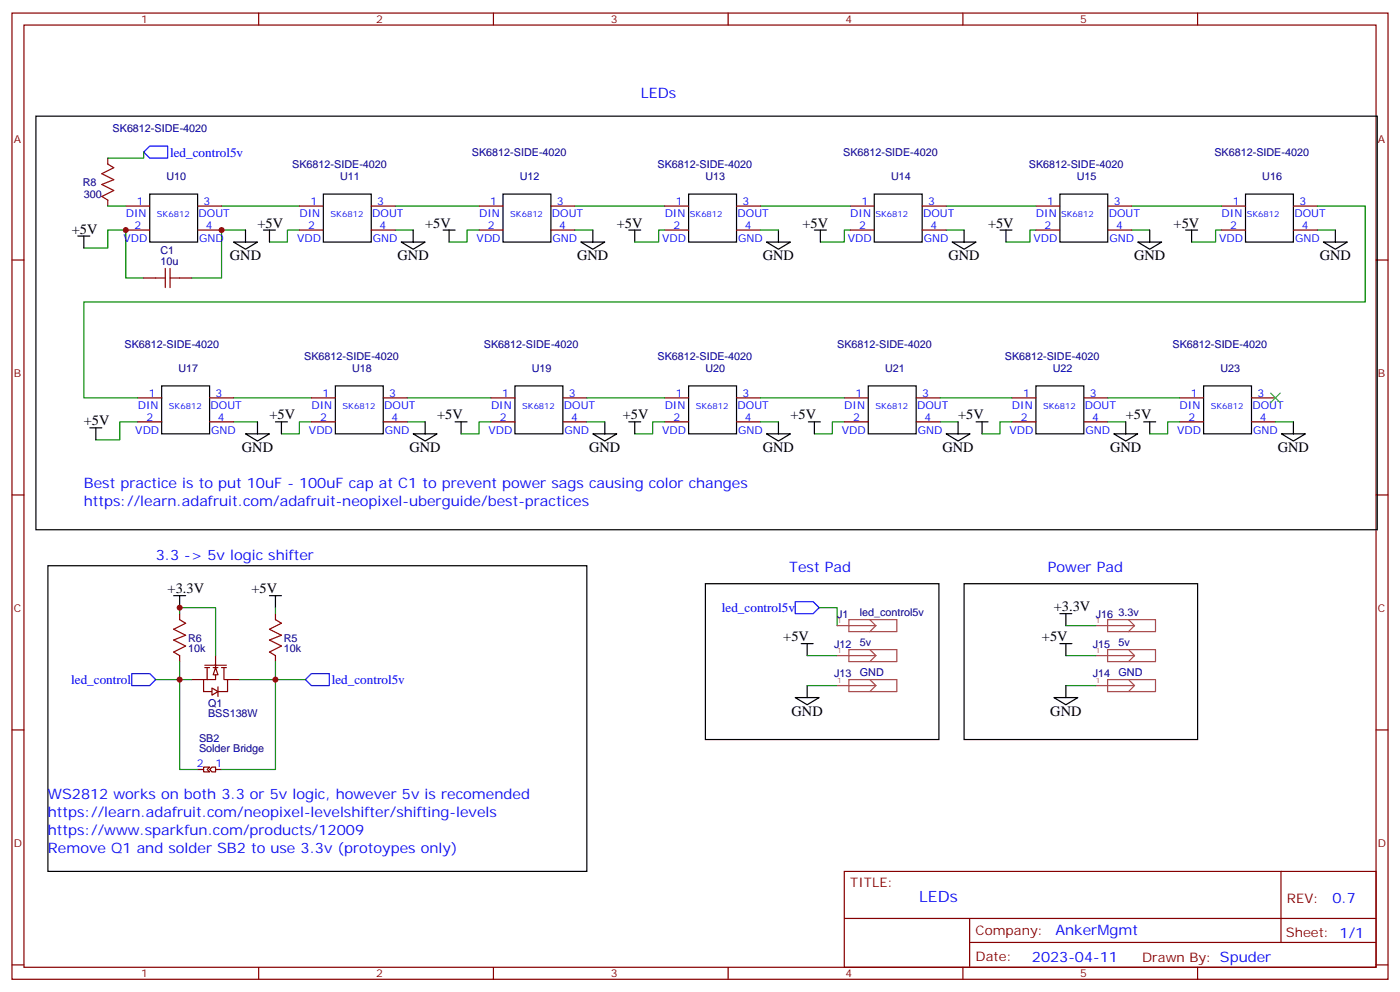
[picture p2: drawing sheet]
<svg xmlns="http://www.w3.org/2000/svg" width="412mm" height="292mm" viewBox="0 0 412 292" stroke-linecap="round" stroke-linejoin="round" font-family="sans-serif">
<g fill="none" stroke="#870000" stroke-width=".35">
<path d="M3.5 3.8h405.4v284.4h-405.4zM7.1 7.4h398.2v277.3h-398.2zM76.2 3.8v3.6M145.3 3.8v3.6M214.5 3.8v3.6M283.6 3.8v3.6M352.8 3.8v3.6M3.5 76.5h3.6M37 60.6h7.1M37 67.7h7.1M58.2 60.6h7.1M58.2 67.7h7.1"/>
<path d="M88.2 60.6h7M88.2 67.7h7M109.4 60.6h7M109.4 67.7h7M141.1 60.6h7.1M141.1 67.7h7.1M162.3 60.6h7M162.3 67.7h7M195.8 60.6h7M195.8 67.7h7M217 60.6h7M217 67.7h7"/>
<path d="M250.5 60.6h7M250.5 67.7h7M271.6 60.6h7.1M271.6 67.7h7.1M305.2 60.6h7M305.2 67.7h7M326.3 60.6h7.1M326.3 67.7h7.1M359.8 60.6h7.1M359.8 67.7h7.1M381 60.6h7.1M381 67.7h7.1"/>
<path d="M405.3 76.5h3.6M42.3 81.8h3.6M52.9 81.8h3.5M40.6 117.1h7M61.7 117.1h7.1M91.7 117.1h7.1M112.9 117.1h7M144.6 117.1h7.1M165.8 117.1h7.1M195.8 117.1h7M217 117.1h7M248.7 117.1h7.1"/>
<path d="M269.9 117.1h7M40.6 124.1h7M61.7 124.1h7.1M91.7 124.1h7.1M112.9 124.1h7M144.6 124.1h7.1M165.8 124.1h7.1M195.8 124.1h7M217 124.1h7M248.7 124.1h7.1M269.9 124.1h7M3.5 145.7h3.6"/>
<path d="M405.3 145.7h3.6M56.4 200h3.6M60.3 196.5h1.4M60.3 195.8h6.4M61 196.5v3.5M62.8 196.5h1.4M63.5 192.9v7.1h-3.5v3.5h2.4M65.3 196.5h1.4M66 196.5v3.5h1v3.5h-2.8M67 200h3.6M3.5 214.8h3.6M64.2 202.1v2.8"/>
<path d="M405.3 214.8h3.6M248.7 256.4h156.6v28.3h-156.6zM377.3 256.5v20.8M248.7 270.3h156.5M285.6 277.3h119.6M285.6 270.3v14.1M3.5 284h3.6M76.2 284.7v3.5M145.3 284.7v3.5M214.5 284.7v3.5M283.6 284.7v3.5M352.8 284.7v3.5"/>
<path d="M405.3 284h3.6"/>
</g>
<g fill="none" stroke="#008700" stroke-width=".35">
<path d="M24.7 73h7v-5.3h5.3v14.1h5.3M65.3 60.6h22.9M72.3 67.7h-7v14.1h-8.9M88.2 67.7h-3.5v3.5h-5.3M116.4 67.7h5.3M116.4 60.6h24.7M141.1 67.7h-3.5v3.5h-5.3M169.3 67.7h5.3M169.3 60.6h26.5M195.8 67.7h-1.8v3.5h-7M224 67.7h5.3M224 60.6h26.5"/>
<path d="M250.5 67.7h-1.8v3.5h-7M278.7 67.7h5.3M278.7 60.6h26.5M305.2 67.7h-1.8v3.5h-7.1M333.4 67.7h5.3M333.4 60.6h26.4M359.8 67.7h-1.7v3.5h-7.1M388.1 60.6h14.1v28.3h-377.5v28.2h15.9M388.1 67.7h5.2M68.8 117.1h22.9M119.9 117.1h24.7M172.9 117.1h22.9"/>
<path d="M40.6 124.1h-5.3v5.3h-7.1M68.8 124.1h7M91.7 124.1h-3.5v3.6h-5.3M119.9 124.1h5.3M144.6 124.1h-3.5v3.6h-5.3M172.9 124.1h5.3M195.8 124.1h-3.5v3.6h-5.3M224 124.1h5.3M248.7 124.1h-3.5v3.6h-5.3M276.9 124.1h5.3"/>
</g>
<g fill="none" stroke="#000" stroke-width=".35">
<path d="M44.1 57.1h14.1v14.1h-14.1zM95.2 57.1h14.2v14.1h-14.2zM148.2 57.1h14.1v14.1h-14.1zM202.8 57.1h14.2v14.1h-14.2zM257.5 57.1h14.1v14.1h-14.1zM312.2 57.1h14.1v14.1h-14.1zM366.9 57.1h14.1v14.1h-14.1zM22.9 69.5h3.6M24.7 69.5v3.5M68.8 71.2h7l-3.5 2.1zM72.3 67.7v3.5M77.6 67.7h3.5"/>
<path d="M79.4 67.7v3.5M118.2 71.2h7l-3.5 2.1zM121.7 67.7v3.5M130.5 67.7h3.6M132.3 67.7v3.5M171.1 71.2h7.1l-3.6 2.1zM174.6 67.7v3.5M185.2 67.7h3.5M187 67.7v3.5M225.8 71.2h7l-3.5 2.1zM229.3 67.7v3.5M239.9 67.7h3.5"/>
<path d="M241.7 67.7v3.5M280.5 71.2h7l-3.5 2.1zM284 67.7v3.5M294.6 67.7h3.5M296.3 67.7v3.5M335.1 71.2h7.1l-3.5 2.1zM338.7 67.7v3.5M349.2 67.7h3.6M351 67.7v3.5M389.8 71.2h7.1l-3.6 2.1zM393.3 67.7v3.5M47.6 113.6h14.1v14.1h-14.1z"/>
<path d="M98.8 113.6h14.1v14.1h-14.1zM151.7 113.6h14.1v14.1h-14.1zM202.8 113.6h14.2v14.1h-14.2zM255.8 113.6h14.1v14.1h-14.1zM26.5 125.9h3.5M28.2 125.9v3.5M72.3 127.7h7.1l-3.6 2.1zM75.8 124.1v3.6M81.1 124.1h3.6M82.9 124.1v3.6M121.7 127.7h7.1l-3.6 2.1zM125.2 124.1v3.6"/>
<path d="M134.1 124.1h3.5M135.8 124.1v3.6M174.6 127.7h7.1l-3.5 2.1zM178.2 124.1v3.6M185.2 124.1h3.5M187 124.1v3.6M225.8 127.7h7l-3.5 2.1zM229.3 124.1v3.6M238.1 124.1h3.6M239.9 124.1v3.6M278.7 127.7h7.1l-3.6 2.1zM282.2 124.1v3.6"/>
</g>
<path d="M48.7 79v5.6M50.1 79v5.6M45.9 81.8h2.8M50.1 81.8h2.8" fill="none" stroke="#a10000" stroke-width=".35"/>
<path d="M38.8 198.2h5.3l1.8 1.8-1.8 1.8h-5.3zM90 200l1.7-1.8h5.3v3.6h-5.3z" fill="none" stroke="#00f" stroke-width=".35"/>
<g fill="#fff" stroke="#870000" stroke-width=".35">
<path d="M62.4 202.5l1.8 1-1.8 1.1z"/>
<path d="M63.5 196.5l.7 2.1h-1.4z"/>
</g>
<path d="M31.7 48.3l1.8 1.1-3.5 1.7 3.5 1.8-3.5 1.4 3.5 1.8-3.5 1.7 1.7 1.1M52.9 182.4l1.8 1-3.5 1.8 3.5 1.7-3.5 1.4 3.5 1.8-3.5 1.8 1.7 1M81.1 182.4l1.8 1-3.5 1.8 3.5 1.7-3.5 1.4 3.5 1.8-3.5 1.8 1.7 1" fill="none" stroke="#a10000" stroke-width=".35"/>
<g fill="none" stroke="#870000" stroke-width=".35">
<path d="M31.7 46.5v1.8M31.7 58.9v1.7M298.1 117.1h7.1M319.3 117.1h7M347.5 117.1h7M368.7 117.1h7M298.1 124.1h7.1M319.3 124.1h7M347.5 124.1h7M368.7 124.1h7M52.9 180.6v1.8M52.9 192.9v1.8"/>
<path d="M81.1 180.6v1.8M81.1 192.9v1.8M58.2 226.4h1.8M60 225.7h1.7l-.7 .7 .7 .8h-1.7zM61.7 226.4l.7-.7h1.1v1.5h-1.1zM63.5 226.4h1.8"/>
</g>
<g fill="none" stroke="#008700" stroke-width=".35">
<path d="M42.3 44.8v1.7h-10.6M31.7 60.6h5.3M224 117.1h24.7M276.9 117.1h21.2M326.3 117.1h21.2M298.1 124.1h-3.5v3.6h-5.3M326.3 124.1h5.3M347.5 124.1h-3.5v3.6h-5.3M375.7 124.1h5.3M81.1 178.8v1.8M241.3 178.8h5.3v5.3M45.9 200h7v26.4h5.3"/>
<path d="M52.9 180.6v-1.8h10.6v14.1M52.9 194.7v5.3h3.5M70.6 200h10.5v26.4h-15.8M81.1 194.7v5.3h8.9M237.8 192.9h8.8M314 192.9h8.8M314 184.1h8.8M237.8 201.8h8.8M314 201.8h8.8"/>
</g>
<g fill="none" stroke="#000" stroke-width=".35">
<path d="M10.6 34.2h395.1v121.7h-395.1zM305.2 113.6h14.1v14.1h-14.1zM354.5 113.6h14.2v14.1h-14.2zM287.5 124.1h3.5M289.3 124.1v3.6M328.1 127.7h7l-3.5 2.1zM331.6 124.1v3.6M336.9 124.1h3.5M338.7 124.1v3.6M377.5 127.7h7l-3.5 2.1zM381 124.1v3.6M14.1 166.5h158.8v89.9h-158.8z"/>
<path d="M51.2 175.3h3.5M52.9 175.3v3.5M79.4 175.3h3.5M81.1 175.3v3.5M207.8 171.8h68.8v45.8h-68.8zM284 171.8h68.8v45.8h-68.8zM236 189.4h3.5M237.8 189.4v3.5M312.2 189.4h3.5M312.2 180.6h3.5M314 180.6v3.5M314 189.4v3.5"/>
<path d="M234.2 205.3h7.1l-3.5 2.1zM237.8 201.8v3.5M310.4 205.3h7.1l-3.5 2.1zM314 201.8v3.5"/>
</g>
<path d="M42.3 44.8l1.8-1.8h5.3v3.5h-5.3zM234.2 177.1h5.3l1.8 1.7-1.8 1.8h-5.3z" fill="none" stroke="#00f" stroke-width=".35"/>
<path d="M374.3 115.7l2.8 2.8M377.1 115.7l-2.8 2.8" fill="none" stroke="#3c3" stroke-width=".35"/>
<g fill="none" stroke="#a64a4a" stroke-width=".35">
<path d="M246.6 184.1h11.4M246.6 192.9h11.4M250.1 182.4h14.1v3.5h-14.1zM250.1 191.2h14.1v3.5h-14.1zM250.1 200h14.1v3.5h-14.1zM256.2 182.4l1.8 1.7M256.2 191.2l1.8 1.7M256.2 200l1.8 1.8M258 184.1l-1.8 1.8M258 192.9l-1.8 1.8M322.8 184.1h11.4M322.8 192.9h11.4"/>
<path d="M326.3 182.4h14.1v3.5h-14.1zM326.3 191.2h14.1v3.5h-14.1zM326.3 200h14.1v3.5h-14.1zM332.4 200l1.8 1.8M332.4 191.2l1.8 1.7M332.4 182.4l1.8 1.7M334.2 192.9l-1.8 1.8M334.2 184.1l-1.8 1.8M246.6 201.8h11.4M258 201.8l-1.8 1.7M322.8 201.8h11.4M334.2 201.8l-1.8 1.7"/>
</g>
<g fill="#c00">
<circle cx="37" cy="67.7" r=".88"/>
<circle cx="65.3" cy="67.7" r=".88"/>
<circle cx="52.9" cy="178.8" r=".88"/>
<circle cx="81.1" cy="200" r=".88"/>
<circle cx="52.9" cy="200" r=".88"/>
</g>
<text font-size="4.6" fill="#00f" x="270.8" y="265.5">LEDs</text>
<g font-size="4.2" fill="#00f">
<text x="188.7" y="28.9">LEDs</text>
<text x="24.7" y="143.5">Best practice is to put 10uF - 100uF cap at C1 to prevent power sags causing color changes</text>
<text x="24.7" y="148.8">https://learn.adafruit.com/adafruit-neopixel-uberguide/best-practices</text>
<text x="45.9" y="164.7">3.3 -&gt; 5v logic shifter</text>
<text x="232.5" y="168.2">Test Pad</text>
<text x="308.7" y="168.2">Power Pad</text>
<text x="14.1" y="235.3">WS2812 works on both 3.3 or 5v logic, however 5v is recomended</text>
<text x="14.1" y="240.6">https://learn.adafruit.com/neopixel-levelshifter/shifting-levels</text>
<text x="14.1" y="245.9">https://www.sparkfun.com/products/12009</text>
<text x="14.1" y="251.1">Remove Q1 and solder SB2 to use 3.3v (protoypes only)</text>
<text x="392.5" y="265.7">0.7</text>
<text x="310.9" y="275.3">AnkerMgmt</text>
<text x="304" y="283.1">2023-04-11</text>
</g>
<g font-size="4.2">
<text x="21.2" y="68.8">+5V</text>
<text x="75.8" y="67">+5V</text>
<text x="125.2" y="67">+5V</text>
<text x="181.7" y="67">+5V</text>
<text x="236.4" y="67">+5V</text>
<text x="291" y="67">+5V</text>
<text x="345.7" y="67">+5V</text>
<text x="67.7" y="76.5">GND</text>
<text x="117.1" y="76.5">GND</text>
<text x="170" y="76.5">GND</text>
<text x="224.7" y="76.5">GND</text>
<text x="279.4" y="76.5">GND</text>
<text x="334.1" y="76.5">GND</text>
<text x="388.8" y="76.5">GND</text>
<text x="24.7" y="125.2">+5V</text>
<text x="79.4" y="123.4">+5V</text>
<text x="128.8" y="123.4">+5V</text>
<text x="183.4" y="123.4">+5V</text>
<text x="232.8" y="123.4">+5V</text>
<text x="282.2" y="123.4">+5V</text>
<text x="331.6" y="123.4">+5V</text>
<text x="71.3" y="133">GND</text>
<text x="120.6" y="133">GND</text>
<text x="173.6" y="133">GND</text>
<text x="224.7" y="133">GND</text>
<text x="277.6" y="133">GND</text>
<text x="327" y="133">GND</text>
<text x="376.4" y="133">GND</text>
<text x="49.4" y="174.6">+3.3V</text>
<text x="74.1" y="174.6">+5V</text>
<text x="310.4" y="179.9">+3.3V</text>
<text x="230.7" y="188.7">+5V</text>
<text x="306.9" y="188.7">+5V</text>
<text x="233.2" y="210.6">GND</text>
<text x="309.4" y="210.6">GND</text>
</g>
<g font-size="3.9" fill="#00f">
<text x="50.1" y="46.1">led_control5v</text>
<text x="212.6" y="180.1">led_control5v</text>
<text x="21" y="201.2">led_control</text>
<text x="97.7" y="201.3">led_control5v</text>
</g>
<g font-size="3.9" fill="#800">
<text x="250.5" y="261">TITLE:</text>
<text x="379.1" y="265.7">REV:</text>
<text x="287.4" y="275.2">Company:</text>
<text x="378.7" y="275.8">Sheet: 1/1</text>
<text x="287.4" y="282.9">Date:</text>
<text x="336.4" y="283">Drawn By: Spuder</text>
</g>
<g font-size="3.2" fill="#800">
<text x="41.6" y="6.8">1</text>
<text x="110.8" y="6.8">2</text>
<text x="179.9" y="6.8">3</text>
<text x="249.1" y="6.8">4</text>
<text x="318.2" y="6.8">5</text>
<text x="4.1" y="41.9">A</text>
<text x="405.9" y="41.9">A</text>
<text x="4.1" y="111.1">B</text>
<text x="405.9" y="111.1">B</text>
<text x="4.1" y="180.2">C</text>
<text x="405.9" y="180.2">C</text>
<text x="4.1" y="249.4">D</text>
<text x="405.9" y="249.4">D</text>
<text x="41.6" y="287.7">1</text>
<text x="110.8" y="287.7">2</text>
<text x="179.9" y="287.7">3</text>
<text x="249.1" y="287.7">4</text>
<text x="318.2" y="287.7">5</text>
</g>
<g font-size="3.2" fill="#000080">
<text x="33.2" y="38.8">SK6812-SIDE-4020</text>
<text x="139" y="45.9">SK6812-SIDE-4020</text>
<text x="248.4" y="45.9">SK6812-SIDE-4020</text>
<text x="357.7" y="45.9">SK6812-SIDE-4020</text>
<text x="49" y="53">U10</text>
<text x="86.1" y="49.4">SK6812-SIDE-4020</text>
<text x="100.2" y="53">U11</text>
<text x="153.1" y="53">U12</text>
<text x="193.7" y="49.4">SK6812-SIDE-4020</text>
<text x="207.8" y="53">U13</text>
<text x="262.5" y="53">U14</text>
<text x="303.1" y="49.4">SK6812-SIDE-4020</text>
<text x="317.2" y="53">U15</text>
<text x="371.8" y="53">U16</text>
<text x="24.4" y="54.7">R8</text>
<text x="24.7" y="58.3">300</text>
<text x="47.3" y="77.9">10u</text>
<text x="47.3" y="74.7">C1</text>
<text x="36.7" y="102.3">SK6812-SIDE-4020</text>
<text x="89.6" y="105.9">SK6812-SIDE-4020</text>
<text x="142.5" y="102.3">SK6812-SIDE-4020</text>
<text x="193.7" y="105.9">SK6812-SIDE-4020</text>
<text x="246.6" y="102.3">SK6812-SIDE-4020</text>
<text x="296" y="105.8">SK6812-SIDE-4020</text>
<text x="345.4" y="102.3">SK6812-SIDE-4020</text>
<text x="52.6" y="109.4">U17</text>
<text x="103.7" y="109.4">U18</text>
<text x="156.6" y="109.4">U19</text>
<text x="207.8" y="109.4">U20</text>
<text x="260.7" y="109.4">U21</text>
<text x="310.1" y="109.4">U22</text>
<text x="359.5" y="109.4">U23</text>
<text x="246.6" y="181.7">J1</text>
<text x="253.3" y="181.3">led_control5v</text>
<text x="322.8" y="181.7">J16</text>
<text x="329.5" y="181.3">3.3v</text>
<text x="55.4" y="192">10k</text>
<text x="55.4" y="188.8">R6</text>
<text x="83.6" y="192">10k</text>
<text x="83.6" y="188.8">R5</text>
<text x="245.7" y="190.6">J12</text>
<text x="253.3" y="190.1">5v</text>
<text x="321.9" y="190.6">J15</text>
<text x="329.5" y="190.1">5v</text>
<text x="245.7" y="199.4">J13</text>
<text x="253.3" y="198.9">GND</text>
<text x="321.9" y="199.4">J14</text>
<text x="329.5" y="198.9">GND</text>
<text x="61.3" y="207.9">Q1</text>
<text x="61.3" y="211.1">BSS138W</text>
<text x="58.6" y="221.4">Solder Bridge</text>
<text x="58.6" y="218.2">SB2</text>
</g>
<g font-size="3.2" fill="#00f">
<text x="37" y="63.8">DIN</text>
<text x="40.3" y="60.3">1</text>
<text x="58.5" y="63.8">DOUT</text>
<text x="60" y="60.3">3</text>
<text x="88.2" y="63.8">DIN</text>
<text x="91.5" y="60.3">1</text>
<text x="109.7" y="63.8">DOUT</text>
<text x="111.1" y="60.3">3</text>
<text x="141.1" y="63.8">DIN</text>
<text x="144.4" y="60.3">1</text>
<text x="162.6" y="63.8">DOUT</text>
<text x="164" y="60.3">3</text>
<text x="195.8" y="63.8">DIN</text>
<text x="199.1" y="60.3">1</text>
<text x="217.3" y="63.8">DOUT</text>
<text x="218.7" y="60.3">3</text>
<text x="250.5" y="63.8">DIN</text>
<text x="253.7" y="60.3">1</text>
<text x="271.9" y="63.8">DOUT</text>
<text x="273.4" y="60.3">3</text>
<text x="305.2" y="63.8">DIN</text>
<text x="308.4" y="60.3">1</text>
<text x="326.6" y="63.8">DOUT</text>
<text x="328.1" y="60.3">3</text>
<text x="359.8" y="63.8">DIN</text>
<text x="363.1" y="60.3">1</text>
<text x="381.3" y="63.8">DOUT</text>
<text x="382.8" y="60.3">3</text>
<text x="36.3" y="71.2">VDD</text>
<text x="39.6" y="67.3">2</text>
<text x="58.7" y="71.2">GND</text>
<text x="60.7" y="67.3">4</text>
<text x="87.5" y="71.2">VDD</text>
<text x="90.8" y="67.3">2</text>
<text x="109.8" y="71.2">GND</text>
<text x="111.8" y="67.3">4</text>
<text x="140.4" y="71.2">VDD</text>
<text x="143.7" y="67.3">2</text>
<text x="162.8" y="71.2">GND</text>
<text x="164.7" y="67.3">4</text>
<text x="195.1" y="71.2">VDD</text>
<text x="198.4" y="67.3">2</text>
<text x="217.4" y="71.2">GND</text>
<text x="219.4" y="67.3">4</text>
<text x="249.8" y="71.2">VDD</text>
<text x="253" y="67.3">2</text>
<text x="272.1" y="71.2">GND</text>
<text x="274.1" y="67.3">4</text>
<text x="304.4" y="71.2">VDD</text>
<text x="307.7" y="67.3">2</text>
<text x="326.8" y="71.2">GND</text>
<text x="328.8" y="67.3">4</text>
<text x="359.1" y="71.2">VDD</text>
<text x="362.4" y="67.3">2</text>
<text x="381.5" y="71.2">GND</text>
<text x="383.5" y="67.3">4</text>
<text x="43.8" y="116.7">1</text>
<text x="63.5" y="116.7">3</text>
<text x="95" y="116.7">1</text>
<text x="114.7" y="116.7">3</text>
<text x="147.9" y="116.7">1</text>
<text x="167.6" y="116.7">3</text>
<text x="199.1" y="116.7">1</text>
<text x="218.7" y="116.7">3</text>
<text x="252" y="116.7">1</text>
<text x="271.6" y="116.7">3</text>
<text x="301.4" y="116.7">1</text>
<text x="321" y="116.7">3</text>
<text x="350.8" y="116.7">1</text>
<text x="370.4" y="116.7">3</text>
<text x="40.6" y="120.3">DIN</text>
<text x="43.1" y="123.8">2</text>
<text x="62" y="120.3">DOUT</text>
<text x="64.2" y="123.8">4</text>
<text x="91.7" y="120.3">DIN</text>
<text x="94.3" y="123.8">2</text>
<text x="113.2" y="120.3">DOUT</text>
<text x="115.4" y="123.8">4</text>
<text x="144.6" y="120.3">DIN</text>
<text x="147.2" y="123.8">2</text>
<text x="166.1" y="120.3">DOUT</text>
<text x="168.3" y="123.8">4</text>
<text x="195.8" y="120.3">DIN</text>
<text x="198.4" y="123.8">2</text>
<text x="217.3" y="120.3">DOUT</text>
<text x="219.4" y="123.8">4</text>
<text x="248.7" y="120.3">DIN</text>
<text x="251.3" y="123.8">2</text>
<text x="270.2" y="120.3">DOUT</text>
<text x="272.3" y="123.8">4</text>
<text x="298.1" y="120.3">DIN</text>
<text x="300.7" y="123.8">2</text>
<text x="319.6" y="120.3">DOUT</text>
<text x="321.7" y="123.8">4</text>
<text x="347.5" y="120.3">DIN</text>
<text x="350.1" y="123.8">2</text>
<text x="369" y="120.3">DOUT</text>
<text x="371.1" y="123.8">4</text>
<text x="39.9" y="127.7">VDD</text>
<text x="62.2" y="127.7">GND</text>
<text x="91" y="127.7">VDD</text>
<text x="113.4" y="127.7">GND</text>
<text x="143.9" y="127.7">VDD</text>
<text x="166.3" y="127.7">GND</text>
<text x="195.1" y="127.7">VDD</text>
<text x="217.4" y="127.7">GND</text>
<text x="248" y="127.7">VDD</text>
<text x="270.4" y="127.7">GND</text>
<text x="297.4" y="127.7">VDD</text>
<text x="319.7" y="127.7">GND</text>
<text x="346.8" y="127.7">VDD</text>
<text x="369.1" y="127.7">GND</text>
<text x="58" y="225.7">2</text>
<text x="63.5" y="225.7">1</text>
</g>
<g font-size="2.5" fill="#00f">
<text x="46.2" y="64">SK6812</text>
<text x="97.4" y="64">SK6812</text>
<text x="150.3" y="64">SK6812</text>
<text x="203.2" y="64">SK6812</text>
<text x="257.9" y="64">SK6812</text>
<text x="312.6" y="64">SK6812</text>
<text x="367.2" y="64">SK6812</text>
<text x="49.7" y="120.4">SK6812</text>
<text x="100.9" y="120.4">SK6812</text>
<text x="153.8" y="120.4">SK6812</text>
<text x="205" y="120.4">SK6812</text>
<text x="257.9" y="120.4">SK6812</text>
<text x="307.3" y="120.4">SK6812</text>
<text x="356.7" y="120.4">SK6812</text>
</g>
<g font-size="2.1" fill="#a54b4b">
<text x="246.6" y="183.4">1</text>
<text x="322.8" y="183.4">1</text>
<text x="246.6" y="192.2">1</text>
<text x="322.8" y="192.2">1</text>
<text x="246.6" y="201.1">1</text>
<text x="322.8" y="201.1">1</text>
</g>
</svg>
